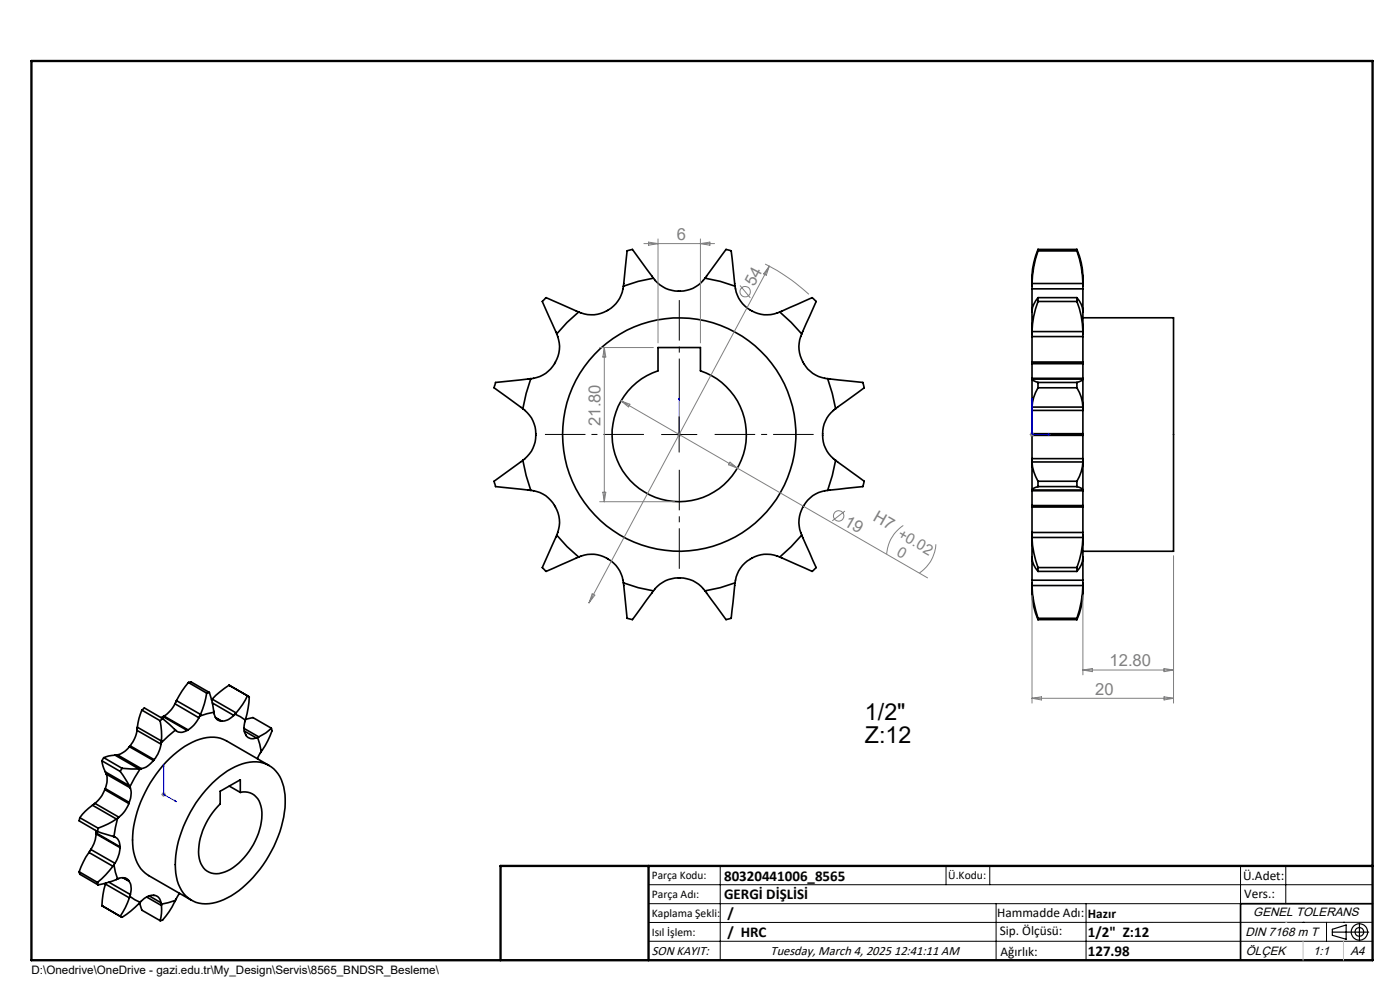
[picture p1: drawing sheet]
<svg xmlns="http://www.w3.org/2000/svg" width="297mm" height="210mm" viewBox="0 0 297 210" stroke-linecap="round" stroke-linejoin="round" font-family="sans-serif">
<g fill="none" stroke="#000" stroke-width=".35">
<path d="M138.6 59l-3.2 .7-3.1 1M138.6 59a6.8 6.8 0 0 0 11 0M138.6 59l-4.4-6.1-1 .3h-.2l-.7 7.5M149.6 59l3.2 .7 3.1 1M149.6 59l4.4-6.1 .9 .2 .2 .1 .8 7.5M220.2 52.9a16.5 16.5 0 0 0-1.3 7.8M220.2 52.9v.3M220.2 53.2a22.4 22.4 0 0 0-1.3 6.9M220.2 53.2h8.3M220.2 52.9h8.3M228.5 52.9a16.7 16.7 0 0 1 1.2 7.8M228.5 53.2a21 21 0 0 1 1.2 6.9"/>
<path d="M228.5 52.9v.3M118.1 70.8a6.8 6.8 0 0 1-5.5 9.5M122.8 66.2l-2.5 2.2-2.2 2.4M122.8 66.2l-6.9-3.1-.3 .2-.6 .7 3.1 6.8M132.3 60.7a6.8 6.8 0 0 1-9.5 5.5M139.6 73.7h9v5a14.2 14.2 0 0 1 7 21.9 14.2 14.2 0 0 1-23 0 14.2 14.2 0 0 1 7-21.9zM155.9 60.7a6.8 6.8 0 0 0 9.5 5.5M165.4 66.2l2.5 2.2 2.2 2.4M165.4 66.2l6.9-3.1 .4 .4 .4 .5-3 6.8M170.1 70.8a6.8 6.8 0 0 0 5.5 9.5M218.9 61.3v9.5M218.9 77.1v3.1h10.8v-3.1"/>
<path d="M218.9 71.4v5.4M218.9 70.8v.6M218.9 60.7v.6M218.9 60.1v.6M218.9 70.3v.5M218.9 76.8v.3M218.9 77.1h10.8M218.9 70.3h10.8M218.9 76.8h10.8M218.9 71.4h10.8M218.9 61.3h10.8M218.9 60.1h10.8"/>
<path d="M220.2 63.1a5.1 5.1 0 0 0-1.3 2.9M220.2 63.1v.9M220.2 64a19 19 0 0 0-1.3 6.3M220.2 64h8.3M220.2 63.1h8.3M228.5 63.1a4.8 4.8 0 0 1 1.2 2.9M228.5 64a18.2 18.2 0 0 1 1.2 6.3M228.5 63.1v.9M229.7 61.3v9.5M229.7 71.4v5.4M229.7 70.8v.6M229.7 67.4h19.3v49.5h-19.3"/>
<path d="M229.7 60.7v.6M229.7 60.1v.6M229.7 70.3v.5M229.7 76.8v.3M110.9 97.6l.7 3.3 1 3.1M110.9 86.7a6.8 6.8 0 0 1 0 10.9M110.9 97.6l-6.1 4.5 .1 .4 .2 .7 7.5 .8M112.6 80.3l-1 3.2-.7 3.2M112.6 80.3l-7.5 .8-.2 .7-.1 .5 6.1 4.4M175.6 80.3l1 3.2 .7 3.2M175.6 80.3l7.5 .8 .2 1.2-6 4.4M177.3 86.7a6.8 6.8 0 0 0 0 10.9"/>
<path d="M177.3 97.6l-.7 3.3-1 3.1M177.3 97.6l6 4.5-.2 1.1-7.5 .8M218.9 98a9.1 9.1 0 0 0 1.3 4.1M218.9 97.6v6.4M218.9 80.4l.4 .4 .9 .3M218.9 80.4v6.3M218.9 86.7v.4M218.9 97.3v.3M218.9 87.1v4.9M218.9 92.3v5M218.9 86.4v.3M218.9 92v.3"/>
<path d="M218.9 97.6v.4M218.9 86.4h10.8M218.9 98h10.8M218.9 80.4h10.8M218.9 87.1h10.8M218.9 97.3h10.8M218.9 92h10.8M218.9 92.3h10.8M220.2 81.1v1.2M220.2 82.3a8.6 8.6 0 0 0-1.3 4.1M220.2 82.3h8.3M220.2 81.1h8.3"/>
<path d="M228.5 82.3a8 8 0 0 1 1.2 4.1M228.5 81.1v1.2M229.7 98a8.6 8.6 0 0 1-1.2 4.1M229.7 97.6v6.4M229.7 80.4a1.64 1.64 0 0 1-1.2 .7M229.7 80.4v6.3M229.7 86.7v.4M229.7 97.3v.3M229.7 87.1v4.9M229.7 92.3v5M229.7 86.4v.3M229.7 92v.3"/>
<path d="M229.7 97.6v.4M112.6 104a6.8 6.8 0 0 1 5.5 9.5M118.1 113.5l2.2 2.4 2.5 2.3M118.1 113.5l-3.1 6.9 .7 .7 .2 .1 6.9-3M122.8 118.2a6.8 6.8 0 0 1 9.5 5.4M165.4 118.2a6.8 6.8 0 0 0-9.5 5.4M170.1 113.5l-2.2 2.4-2.5 2.3M170.1 113.5l3 6.9-.2 .2-.6 .6-6.9-3M175.6 104a6.8 6.8 0 0 0-5.5 9.5M218.9 114a20.6 20.6 0 0 0 1.3 6.4M218.9 118.4a4.8 4.8 0 0 0 1.3 2.8M218.9 113.5v9.6"/>
<path d="M218.9 107.2v-3.1h10.8v3.1M218.9 107.6v5.4M218.9 113v.5M218.9 107.2v.4M218.9 113.5v.5M218.9 104h10.8M218.9 107.2h10.8M218.9 114h10.8M218.9 107.6h10.8M218.9 113h10.8M220.2 102.1v1.1M220.2 103.2a1.64 1.64 0 0 0-1.3 .8"/>
<path d="M220.2 103.2h8.3M220.2 102.1h8.3M228.5 103.2a1.64 1.64 0 0 1 1.2 .8M228.5 102.1v1.1M229.7 114a19 19 0 0 1-1.2 6.4M229.7 118.4a4.5 4.5 0 0 1-1.2 2.8M229.7 113.5v9.6M229.7 107.6v5.4M229.7 113v.5M229.7 107.2v.4M229.7 113.5v.5M132.3 123.6l3.1 1.1 3.2 .6"/>
<path d="M132.3 123.6l.7 7.6 1.2 .2 4.4-6.1M138.6 125.3a6.8 6.8 0 0 1 11 0M155.9 123.6l-3.1 1.1-3.2 .6M155.9 123.6l-.8 7.6h-.2l-.9 .2-4.4-6.1M218.9 124.2a24.2 24.2 0 0 0 1.3 7M218.9 123.6v1.7a14.8 14.8 0 0 0 1.3 6.1M218.9 123.1v.5M218.9 123.6v.6M218.9 123.1h10.8M218.9 124.2h10.8M220.2 120.4v.8M220.2 131.2v.2"/>
<path d="M220.2 120.4h8.3M220.2 121.2h8.3M220.2 131.2h8.3M220.2 131.4h8.3M228.5 120.4v.8M228.5 131.2v.2M229.7 124.2a22.9 22.9 0 0 1-1.2 7M229.7 123.6v1.7a14.6 14.6 0 0 1-1.2 6.1M229.7 123.1v.5M229.7 123.6v.6M27.4 158.4a4.5 4.5 0 0 1-2.5 1.7M27.4 158.4l5.2 2.9"/>
<path d="M27.6 158.2l5.1 2.9M27.6 158.2l-.2 .2M29.1 154.9a7.1 7.1 0 0 1-1.5 3.3M29.1 154.9l5.1 3M29.1 154.3v.6M29.1 154.3l5.2 2.9M30.1 150.6l-.6 1.8-.4 1.9M30.1 150.6l.5-.4 3.9 2.2M30.1 150.6l3.9 2.3M34 152.9l.3 2.2v2.1M34.2 157.9a7.6 7.6 0 0 1-1.5 3.2M34.2 157.5v.4"/>
<path d="M34.3 157.2l-.1 .3M34.5 152.4l2.7 2.5M34.5 152.4l-.5 .5M34.6 152l-.5 .2M34.6 152l5.1 2.9M34.8 151.9l5.1 2.9M34.8 151.9l-.2 .1M37.1 149.3a6.3 6.3 0 0 1-2.3 2.6M37.1 149.3l5.1 3M37.2 154.9l-3 2.6M37.2 154.9h.1a1.76 1.76 0 0 0 2.4 0M37.4 148.6l-.3 .7"/>
<path d="M37.4 148.6l5.1 2.9M39.9 154.8l-.2 .1M40 144.8l-1.4 1.8-1.2 2M40 144.8l.5-.2 3.9 2.3M40 144.8l3.9 2.2M42.2 152.3a6.2 6.2 0 0 1-2.3 2.5M42.4 151.9l-.2 .4M42.5 151.5l-.1 .4M43.9 147l-.5 2.3-.9 2.2M44.4 146.9l-.5 .1M44.4 146.9l.6 2 .4 2.2M45 148.3l5.1 2.9"/>
<path d="M45 148.3l-.1 .1M45 149.1l4.6 2.7M45.4 151.1l-3 .8M45.4 151.1a2.05 2.05 0 0 0 1.5 1.9M45.7 152.2l1.3 .8M45.8 152.3l1.1 .7M46.9 153h.1M48.6 145.3l-1.9 1.4-1.7 1.6M48.6 145.3l4.1 2.4M48.6 145.3l3.9 2.3M49.6 151.8a3.3 3.3 0 0 1-2.6 1.2M49.8 151.5l-.2 .3"/>
<path d="M49.8 151.5l2.2 1.2M50.1 151.2l-.3 .3M51.8 154.5l3.1 1.8M51.8 155.1l2.6 1.4M52 152.7a4.3 4.3 0 0 0 .2 3.4 1.66 1.66 0 0 0 2.2 .4M52.1 152.6l1.6-.4 3.9 2.3M52.5 147.6l.4 .2-.1 1.2-.8 3.7M52.5 147.6l-1 1.8-1.4 1.8M54.6 156.4l-.2 .1M54.6 156.4l.8 3M54.9 156.3l-.3 .1M55.4 159.4l-.8 1.5"/>
<path d="M57.6 154.5l.1 .5-.4 1.1-1 2-.9 1.3M57.6 154.5l-1.2 1-1.5 .8M16.9 173.5l-.1 .6 3.9 2.3M16.9 173.5l3.9 2.2M19.6 170.8a11 11 0 0 0-2.7 2.7M19.6 170.8l5.1 2.9M20.1 170.4l-.5 .4M20.1 170.4l5.1 2.9M20.3 176.2l.1 .5M20.4 176.9a6.2 6.2 0 0 1-1.1 3.3M20.4 176.7l5.1 2.9M20.4 176.9l5.1 2.9"/>
<path d="M20.4 176.7v.2M20.7 176.4l3.5 1.1M20.8 175.7l-.1 .7M21.6 161.4l.2 1.1 .6 1.3M21.6 161.4l3.9 2.2M22 160.7l-.4 .7M22 160.7l3.9 2.3M22.2 167.5a6.8 6.8 0 0 1-2.1 2.9M22.2 167.5l5.1 3M22.3 167.3l5.1 2.9M22.3 167.3l-.1 .2M22.4 163.8l.1 .4"/>
<path d="M22.4 163.8l5 2.9M22.5 164.2a4.5 4.5 0 0 1-.2 3.1M22.5 164.2l5.2 2.9M24.2 177.5h.1a1.85 1.85 0 0 1 1.2 2.1M24.4 160.2l-1.4 .2-1 .3M24.4 160.2l5.1 2.9M24.7 173.7l-1.8 1.1-2.1 .9M24.9 160.1l-.5 .1M24.9 160.1l5.1 2.9M24.9 173.6l-.7 3.9M24.9 173.6l-.2 .1M25.2 173.3l-.3 .3"/>
<path d="M25.5 179.8a7.1 7.1 0 0 1-1.1 3.3M25.5 179.6v.2M25.5 163.6l1.9 3.1M25.9 163l3.6 .1M25.9 163l-.4 .6M27.3 170.5a6.6 6.6 0 0 1-2.1 2.8M27.4 170.2l-.1 .3M27.4 166.7l.2 .2M27.6 166.9l.1 .2M27.7 167.1a4.8 4.8 0 0 1-.3 3.1M29.7 163.1l-2.1 3.8M29.7 163.1h-.2"/>
<path d="M30 163l-.3 .1M32.6 161.3a4.3 4.3 0 0 1-2.6 1.7M32.7 161.1l-.1 .2M45.1 166.1a13.4 13.4 0 0 1 9.3-4.5 6.3 6.3 0 0 1 5.8 5.3 20.8 20.8 0 0 1-3.2 14.7 21.8 21.8 0 0 1-10.4 9.6 6.4 6.4 0 0 1-8.1-2.3 12.8 12.8 0 0 1-.9-9.4 27.6 27.6 0 0 1 7.5-13.4zM46.7 167.8l4.3-2.4v2.7a3.7 3.7 0 0 1 4.5 3.5 14.1 14.1 0 0 1-7.9 13.4 3.8 3.8 0 0 1-5.4-3.6 14.4 14.4 0 0 1 4.5-10.9zM48.6 166.7l2.4 1.4M57.1 162.4l-9.1-5.2a7.9 7.9 0 0 0-8 .7 25.5 25.5 0 0 0-11.9 20.3 8.2 8.2 0 0 0 3.4 7.5l9.1 5.3M16.8 184.9l.1 .5 3.9 2.3M16.8 184.9l3.9 2.3M18.9 180.8l-1.2 2-.9 2.1M18.9 180.8l5.1 3M19.3 180.2l-.4 .6"/>
<path d="M19.3 180.2l5.1 2.9M20.7 187.2l.1 .5M21.6 192.1l.2 .1M21.6 192.1l4.1 2.4M22.4 187.5l-.6 2.3-.2 2.3M22.4 187.5l5 3M22.4 187.4v.1M23.1 187.1l4.6 2.7M24 183.8l-1.6 1.8-1.7 1.6M24.2 183.4l.7 3M24.2 183.4l-.2 .4M24.4 183.1l-.2 .3"/>
<path d="M24.9 186.4h.3a1.8 1.8 0 0 1 2.1 .4M24.9 186.4l-1.1 .5-3 .8M26.1 186.2l1.3 .8M26.2 186.2l1.1 .6M27.3 186.8l.1 .2M27.4 187a3.6 3.6 0 0 1 .3 2.8M27.4 190.5l-.8 2-1.1 1.9 .4 .2 1.9-1.4 1.9-1.8M27.6 190.1l2.1 1.3M27.6 190.1l-.2 .4M27.7 189.8l-.1 .3M29.6 191.5l.5 1.6 3.9 2.2M29.7 191.4a3.9 3.9 0 0 1 3.3-1.4l.8 .6 .4 .9"/>
<path d="M31.1 190.3l3.2 1.8M31.6 190l2.6 1.5M34.2 191.5v.3M34.2 191.8l.1 .3M34.3 192.1v1.7l-.3 1.5M37.2 191l-3 .8M37.2 191a10.9 10.9 0 0 1-2.9 4.3h-.3M38.1 189.5l-.9 1.5M291.2 191.7h-28v12"/>
<circle cx="144.1" cy="92.2" r="24.8"/>
</g>
<g fill="none" stroke="#808080" stroke-width=".21">
<path d="M136.6 51.7h15M137.6 51.4l2 .3-2 .3zM139.6 50.7v22M148.6 50.7v22M148.6 51.7l2-.3v.6zM162.3 56a40.8 40.8 0 0 1 9.3 6.4M163.2 56.5l-38.2 71.4M163.2 56.5l-.6 1.9-.6-.3zM127.2 73.7h11.4M128.2 73.7v32.7M128.2 73.7l.3 2h-.6zM157 60.6l2.2 2.6"/>
<path d="M131.8 85l65 37.6M131.8 85l1.8 .8-.3 .5zM143.6 92.2h1M143.7 91.8l.7 .7M144.1 91.7v1M144.4 91.8l-.7 .7M154.9 98l1.5 1.3-1.8-.7zM218.4 92.2h1M218.6 91.8l.7 .7M218.9 91.7v1M219.3 91.8l-.7 .7M127.2 106.4h15.9"/>
<path d="M127.9 104.4h.6l-.3 2zM179.2 108.4l-2.6 2.1M191.6 111.5a7.9 7.9 0 0 0-3.5 6M198.5 115.5a7.9 7.9 0 0 1-3.4 6.1M249 117.9v31.2M125.6 126l.6 .3-1.2 1.6zM218.9 126.4v22.7M229.7 126.4v16.7M218.9 148.1h30.1M218.9 148.1l2-.3v.7zM229.7 142.1h19.3M229.7 142.1l2-.3v.7z"/>
<path d="M246.9 147.8l2.1 .3-2.1 .4zM246.9 141.8l2.1 .3-2.1 .4zM34.2 168.5h1M34.4 168.2l.7 .7M34.7 168v1M35.1 168.2l-.7 .7"/>
<circle cx="158.1" cy="61.9" r="1.11"/>
<circle cx="177.9" cy="109.4" r="1.1"/>
</g>
<g fill="none" stroke="#000" stroke-width=".25">
<path d="M282.6 197.7h7.8M282.6 197.1l3-.9v3l-3-.8zM288.4 195.8v3.8M106.2 203.7h185"/>
<circle cx="288.4" cy="197.7" r="1.74"/>
<circle cx="288.4" cy="197.7" r=".93"/>
</g>
<path d="M144.1 92.1v.2zM144.1 84.5v.4v-.4M144.1 92.2h.1M144.1 84.5v7.7M218.9 84.5l.1 .4h-.2zM218.9 84.5v7.7h3.9M222.4 92.1l.4 .1-.4 .1zM34.7 162.2l.1 .4-.2-.1zM34.7 162.2v6.3l2.7 1.6M37.1 169.8l.3 .3-.3-.1z" fill="none" stroke="#00f" stroke-width=".21"/>
<path d="M136.6 92.2h-21M144.1 84.7v-21M144.1 99.7v21M151.6 92.2h21" fill="none" stroke="#000" stroke-width=".21" stroke-dasharray="15.2 1.3 1.3 1.3" stroke-dashoffset="6.6" stroke-linecap="butt"/>
<g fill="none" stroke="#000" stroke-width=".21">
<path d="M140.3 92.2h7.5M144.1 88.4v7.5M137.6 187.7h153.6M137.6 191.7h153.6M137.6 199.7h153.6M152.8 183.7v20M200.7 183.7v4M210 183.7v4M211.3 191.7v12M230.4 191.7v12M263.2 183.7v20M272.8 183.7v8"/>
<path d="M276.4 195.6h.1M281.4 195.6v4.1M285 195.6h.1M291.2 195.6l-153.6 .1"/>
</g>
<path d="M6.7 12.9h284.5v190.8h-284.5zM137.6 183.7v20M291.2 183.7h-185v20" fill="none" stroke="#000" stroke-width=".5"/>
<path d="M276.4 199.7v4M285 199.7v4" fill="none" stroke="#c0c0c0" stroke-width=".21"/>
<path d="M272.8 195.6h.1" fill="none" stroke="#c0c0c0" stroke-width=".25"/>
<g fill="#00f">
<path d="M144.1 92.1v.2zM144.1 84.5v.4z"/>
<path d="M37.1 169.8l.3 .3-.3-.1zM34.7 162.2l.1 .4-.2-.1z"/>
<path d="M222.4 92.1l.4 .1-.4 .1zM218.9 84.5l.1 .4h-.2z"/>
</g>
<g font-size="4.9">
<text x="183.5" y="152.7">1/2&quot;</text>
<text x="183.5" y="157.7">Z:12</text>
</g>
<g font-size="3.5" fill="#808080">
<text x="143.6" y="50.9">6</text>
<text x="160" y="60.8" transform="rotate(-62 160 60.8)">54</text>
<text x="127.4" y="90.3" transform="rotate(-90 127.4 90.3)">21.80</text>
<text x="178.9" y="111.3" transform="rotate(30 178.9 111.3)">19</text>
<text x="185" y="110.4" transform="rotate(30 185 110.4)">H7 +0.02</text>
<text x="235.4" y="141.3">12.80</text>
<text x="232.3" y="147.3">20</text>
</g>
<text font-size="3.2" fill="#808080" x="190.1" y="117.8" transform="rotate(30 190.1 117.8)">0</text>
<g font-size="3.2">
<text x="153.6" y="190.8">GERGİ DİŞLİSİ</text>
<text x="153.6" y="186.8">80320441006_8565</text>
<text x="154.3" y="194.8">/</text>
<text x="154.3" y="198.8">/ HRC</text>
<text x="230.8" y="198.7">1/2&quot; Z:12</text>
<text x="230.8" y="202.8">127.98</text>
</g>
<g font-size="2.8">
<text x="263.7" y="186.7">Ü.Adet:</text>
<text x="263.9" y="190.5">Vers.:</text>
<text x="211.5" y="194.5">Hammadde Adı:</text>
<text x="230.8" y="194.7">Hazır</text>
<text x="138.3" y="202.6">SON KAYIT:</text>
<text x="163.5" y="202.6">Tuesday, March 4, 2025 12:41:11 AM</text>
<text x="212.1" y="198.4">Sip. Ölçüsü:</text>
<text x="212.2" y="202.7">Ağırlık:</text>
</g>
<g font-size="2.6">
<text x="265.9" y="194.4">GENEL TOLERANS</text>
<text x="264.2" y="198.5">DIN 7168 m T</text>
<text x="264.3" y="202.6">ÖLÇEK</text>
<text x="278.5" y="202.6">1:1</text>
<text x="286.5" y="202.6">A4</text>
</g>
<g font-size="2.5">
<text x="138.3" y="186.4">Parça Kodu:</text>
<text x="138.3" y="190.5">Parça Adı:</text>
<text x="201.2" y="186.5">Ü.Kodu:</text>
<text x="138.3" y="194.5">Kaplama Şekli:</text>
<text x="138.3" y="198.6">Isıl İşlem:</text>
<text x="6.7" y="206.7">D:\Onedrive\OneDrive - gazi.edu.tr\My_Design\Servis\8565_BNDSR_Besleme\</text>
</g>
</svg>
